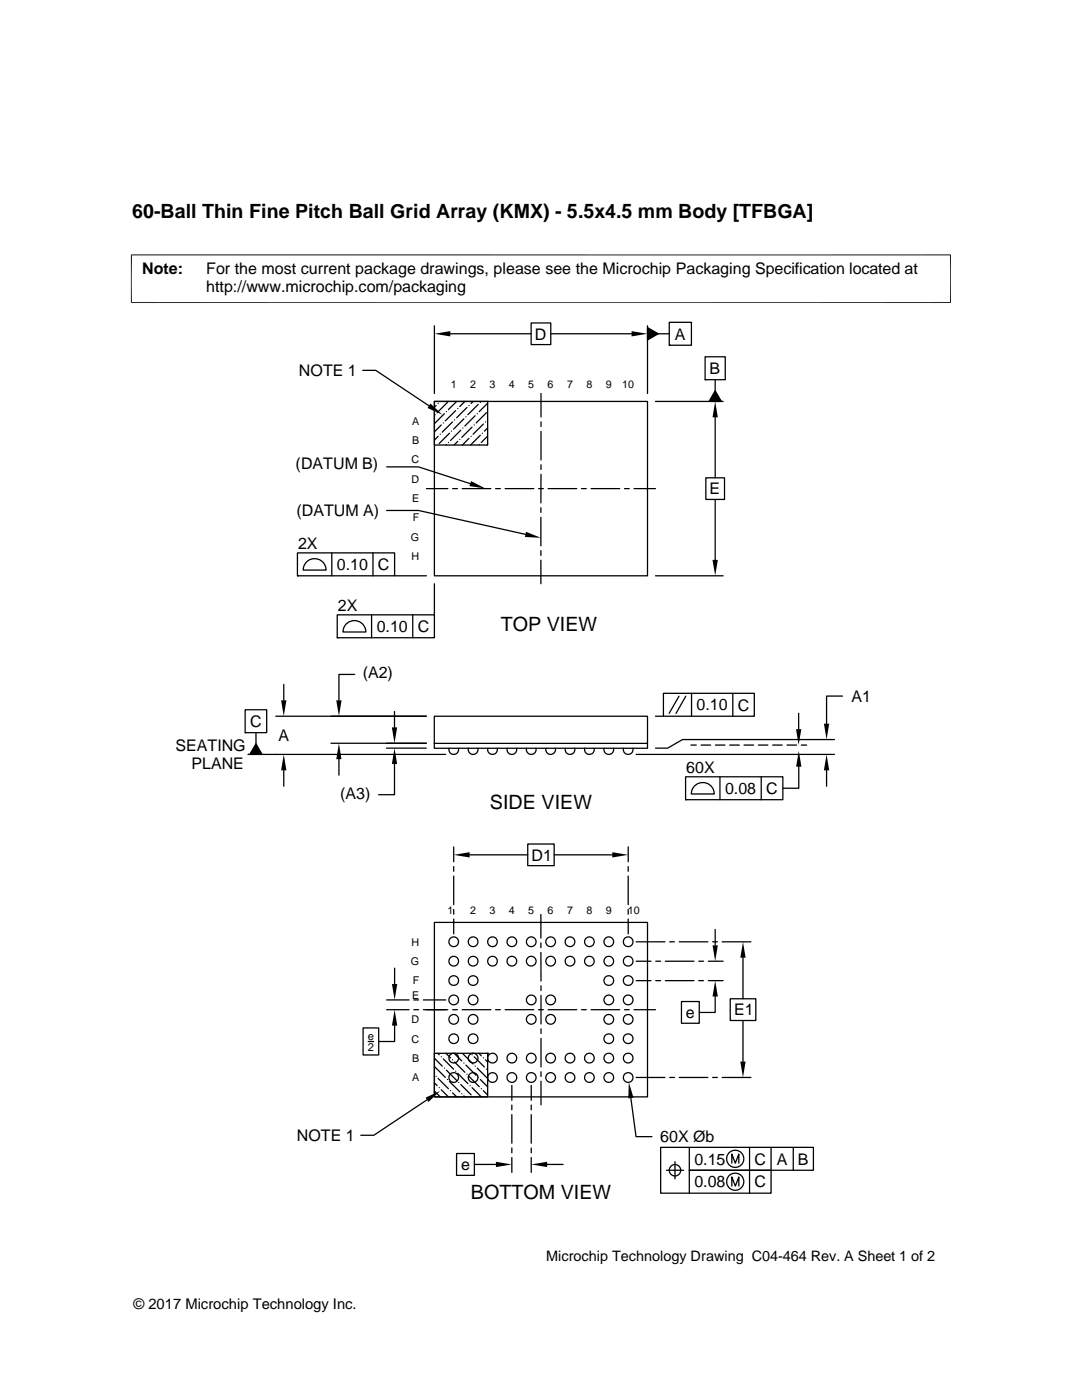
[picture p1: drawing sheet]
<svg xmlns="http://www.w3.org/2000/svg" width="216mm" height="279mm" viewBox="0 0 216 279" stroke-linecap="round" stroke-linejoin="round" font-family="sans-serif">
<g fill="none" stroke="#000" stroke-width=".25">
<path d="M72.4 73.9h2.6l10.6 7.1M86.7 65v13.5M89.9 66.6h16.1M106 64.5h3.9v4.3h-3.9zM107.9 78.5v4.7M109.9 66.6h16.1M129.2 65.4l2.1 1.2-2.1 1.2zM129.2 65v13.5M131.3 66.6h2.2M133.5 64.3h4.5v4.6h-4.5zM133.5 68.9h.1M140.7 71.2h4v4.6h-4z"/>
<path d="M140.7 75.8h.1M142.7 78l1.2 2.1h-2.4zM142.7 75.8v2.2M77.2 93.2h6.3l10.3 3.3M85.1 97.5h4.3M86.7 80.1h42.5v34.8h-42.5zM86.7 80.1h10.6v8.7h-10.6zM86.8 82.8h.1M87 80.9l-.3 .4M87.4 87.1l-.7 .7M87.4 80.5h.1M87.8 86.7h.1"/>
<path d="M88.1 84.8l-1.4 1.4M88.5 84.4h.1M88.7 82.6l-2 2M89.1 82.1h.1M89.1 88.7l-.1 .1M89.3 80.3l-2.1 2.1M89.5 88.3h.1M89.7 86.5l-2.1 2M90.1 86h.1M90.3 84.2l-2.1 2.1M90.3 97.5h1M90.7 83.8h.1"/>
<path d="M90.9 82l-2 2M91.1 80.1l-1.6 1.6M91.3 88.1l-.7 .7M91.3 81.5h.1M91.7 87.7h.1M91.9 85.9l-2 2M92.2 97.5h5.7M92.4 85.4h.1M92.6 83.6l-2.1 2M92.8 80.1l-1.1 1M93 83.2h.1M93.2 81.3l-2.1 2.1"/>
<path d="M93.6 80.9h.1M93.6 87.5l-1.3 1.3M94 87.1h.1M94.2 85.2l-2.1 2.1M94.4 80.1l-.4 .4M94.6 84.8h.1M94.8 83l-2 2M95.2 82.6h.1M95.4 80.7l-2 2.1M95.6 88.7h.1M95.8 80.3h.1M95.8 86.9l-1.9 1.9"/>
<path d="M96.2 86.5h.1M96.5 84.6l-2.1 2.1M96.9 84.2h.1M97.1 82.4l-2.1 2M97.3 83.8h.1M97.3 80.5l-1.7 1.6M97.3 88.7l-.1 .1M97.3 87l-1.3 1.3M97.3 80.1h.1M97.3 85.4l-.6 .6M98.9 97.5h.9M100.8 97.5h5.7"/>
<path d="M107.5 97.5h.9M107.9 84.2v.9M107.9 86.1v5.7M107.9 92.8v.9M107.9 94.7v5.7M109.4 97.5h5.7M116 97.5h1M117.9 97.5h5.8M124.6 97.5h1M126.5 97.5h4.3M130.8 80.1h13.5M140.8 95.4h3.8v4.3h-3.8z"/>
<path d="M142.7 83.3v12.1M142.7 99.7v12M59.4 110.3h19.3v4.6h-19.3zM59.4 114.9h.1M61.3 112.1a2.29 2.29 0 0 1 2.4-.4 2.29 2.29 0 0 1 1.4 2.1h-4.6l.3-1.2zM66.2 110.3v4.6M74.4 110.3v4.6M77.2 101.9h6.3l21.3 4.7M78.7 114.9h6.4M86.7 116.5v6.2M107.9 101.3v1M107.9 103.2v5.7"/>
<path d="M107.9 109.9v.9M107.9 111.8v4.7M130.8 114.9h13.5M56.6 136.6v3.2M67.3 122.7h19.4v4.6h-19.4zM67.3 127.3h.1M69.2 124.4a2.29 2.29 0 0 1 2.5-.4 2.29 2.29 0 0 1 1.3 2.1h-4.6l.4-1.1zM70.8 134.6h-3.2v5.2M74.1 122.7v4.6M82.4 122.7v4.6M132.4 138.4h18.1v4.5h-18.1zM135.5 138.9l-2 3.5"/>
<path d="M136.8 138.9l-1.9 3.5M138 138.4v4.5M146.2 138.4v4.5M168.1 138.9h-3.2v5.5M48.9 141.6h4.3v4.6h-4.3zM48.9 146.2h.1M49.5 150.6h39.4M51.1 146.2v2.2M51.1 148.4l1.2 2.2h-2.5zM55 142.9h30.1M56.6 153.7v3.2M66 148.3h19.1"/>
<path d="M67.6 151.5v3.2M77.1 149.3h8M78.7 152.5v6.1h-3.2M78.7 142v3.2M86.7 142.9h42.5v5.5h-42.5zM86.7 148.4v.9h42.5v-.9M89.6 149.3a.97 .97 0 0 0 .9 1.3 .97 .97 0 0 0 1-1.3M93.5 149.3a.97 .97 0 0 0 .9 1.3 .97 .97 0 0 0 .9-1.3M97.3 149.3a.97 .97 0 0 0 1 1.3 .97 .97 0 0 0 .9-1.3M101.2 149.3a.96 .96 0 0 0 .9 1.3 .96 .96 0 0 0 1-1.3M105.1 149.3a.97 .97 0 0 0 .9 1.3 .97 .97 0 0 0 .9-1.3M108.9 149.3a.97 .97 0 0 0 1 1.3 .97 .97 0 0 0 .9-1.3"/>
<path d="M112.8 149.3a.96 .96 0 0 0 .9 1.3 .96 .96 0 0 0 1-1.3M116.7 149.3a.97 .97 0 0 0 .9 1.3 .97 .97 0 0 0 .9-1.3M120.5 149.3a.97 .97 0 0 0 1 1.3 .97 .97 0 0 0 .9-1.3M124.4 149.3a.97 .97 0 0 0 .9 1.3 .97 .97 0 0 0 1-1.3M126.9 150.6h39.6M130.8 142.9h1.6M136.8 155h19.4v4.6h-19.4zM136.8 159.6h.1M137.9 148.7h1M138.7 156.7a2.29 2.29 0 0 1 2.5-.3 2.29 2.29 0 0 1 1.3 2.1h-4.6l.4-1.2zM139.9 148.7h1.9M142.7 148.7h2"/>
<path d="M143.7 155v4.6M145.6 148.7h1.9M148.5 148.7h1.9M151.3 148.7h1.9M151.9 155v4.6M154.2 148.7h1.9M157 148.7h1.9M159.4 142.3v3.2M159.4 153v4.3h-3.2M159.9 148.7h1.1M164.9 153.7v3.2M166.5 147.6h-30.3l-3 1.7h-2.4"/>
<path d="M90.5 169v3M90.5 172.9v1M90.5 174.8v5.8M93.7 170.6h11.6M105.3 168.4h5.3v4.4h-5.3zM110.6 170.6h11.6M125.3 169v3M125.3 172.9v1M125.3 174.8v5.8M77.2 199.6h4.4M78.7 193.2v3.2M82.6 199.6h.9"/>
<path d="M84.5 199.6h4.4M86.7 184.1h42.5v34.8h-42.5zM90.5 181.5v1M90.5 183.4v3M107.9 190.1v5.7M107.9 182.5v4.7M107.9 188.2v.9M107.9 196.7v1M107.9 198.6v5.8M125.3 181.5v1M125.3 183.4v3M126.9 188h5.8"/>
<path d="M126.9 191.8h3M126.9 195.7h3M130.9 191.8h.9M130.9 195.7h.9M132.8 191.8h5.7M132.8 195.7h5.7M133.6 188h1M135.5 188h5.7M136 199.9h3.5v4.3h-3.5zM139.4 191.8h1M139.4 195.7h1M141.3 191.8h3"/>
<path d="M141.3 195.7h3M142.2 188h1M142.7 198.9v3.2h-3.2M142.7 185.5v3.2M144.1 188h5.7M145.7 199.3h5.1v4.4h-5.1zM148.3 191.1v8.2M72.5 205.1h3.1v5.4h-3.1zM73.5 207.9h1M77.2 201.5h4.4M78.7 204.7v3.2h-3.1M82.6 201.5h.9"/>
<path d="M84.5 201.5h4.9M85.2 219.5l-10.6 7.1h-2.6M86.7 216.1l.5 .6M86.7 211.2l1.5 1.6M86.7 217.7l1.1 1.2M86.7 210.2h10.6v8.7h-10.6zM86.8 213l2.1 2M87 214.8h.1M87.3 210.2l.3 .3M87.4 215.2l2.1 2.1M87.6 217.1h.1M88.1 217.5l1.4 1.4"/>
<path d="M88.1 210.9h.1M88.5 211.3l2 2.1M88.7 213.2h.1M89 210.2l.9 .9M89.1 213.6l2 2M89.3 215.4h.1M89.7 215.8l2 2.1M89.9 217.7h.1M90.3 211.5h.1M90.3 218.1l.8 .8M90.3 201.5h1M90.6 210.2l1.5 1.5"/>
<path d="M90.7 211.9l2.1 2.1M90.9 213.8h.1M91.3 214.2l2.1 2.1M91.5 216h.1M91.9 216.5l2.1 2M92.1 218.3h.1M92.2 201.5h5.7M92.4 210.3l2 2M92.6 212.2h.1M92.6 218.7l.2 .2M93 212.6l2 2M93.2 214.4h.1"/>
<path d="M93.6 214.8l2 2.1M93.8 216.7h.1M94.2 210.5h.1M94.2 217.1l1.8 1.8M94.6 210.9l2.1 2.1M94.8 212.8h.1M95.2 213.2l2.1 2M95.4 215h.1M95.5 210.2l.5 .5M95.8 215.4l1.5 1.5M96 217.3h.1M96.5 217.7l.8 .8"/>
<path d="M96.5 211.1h.1M96.9 211.5l.4 .5M97.1 213.4h.1M97.2 210.2l.1 .1M97.3 210.2h.1M98.9 201.5h.9M100.8 201.5h5.7M102.1 216.6v3M106 216.6v3M107.5 201.5h.9M107.9 205.3v1M107.9 207.2v5.7"/>
<path d="M107.9 213.9v.9M107.9 215.8v4.7M109.4 201.5h5.7M116 201.5h1M117.9 201.5h5.8M124.6 201.5h1M125.9 219.1l1 7.7h3.2M126.5 201.5h4.3M126.9 215h5.8M133.6 215h1M135.5 215h5.7M142.2 215h1"/>
<path d="M144.1 215h5.7M148.3 203.7v8.2M91.1 230.2h3.6v4.4h-3.6zM94.7 232.4h4.3M102.1 220.5v1M102.1 222.4v5.8M102.1 229.1v1M102.1 231v3M106 220.5v1M106 222.4v5.8M106 229.1v1M106 231v3"/>
<path d="M109.2 232.4h3.2M133 233.6h3.4M134.7 231.8v3.5M137.5 229v4.6h16.4v4.5h-22.1v-9.1h30.5v4.6h-24.8v4.5M146 232.1v-1.8l.7 1.8 .7-1.8v1.8M146 236.7v-1.8l.7 1.8 .7-1.8v1.8M149.6 229v9.1M153.9 229v4.6M158.3 229v4.6"/>
<circle cx="90.5" cy="199.6" r=".97"/>
<circle cx="90.5" cy="191.8" r=".97"/>
<circle cx="90.5" cy="187.9" r=".97"/>
<circle cx="90.5" cy="195.7" r=".97"/>
<circle cx="94.4" cy="199.6" r=".97"/>
<circle cx="94.4" cy="191.8" r=".97"/>
<circle cx="94.4" cy="187.9" r=".97"/>
<circle cx="94.4" cy="195.7" r=".97"/>
<circle cx="98.3" cy="191.8" r=".97"/>
<circle cx="98.3" cy="187.9" r=".97"/>
<circle cx="102.1" cy="191.8" r=".97"/>
<circle cx="102.1" cy="187.9" r=".97"/>
<circle cx="106" cy="199.6" r=".97"/>
<circle cx="106" cy="191.8" r=".97"/>
<circle cx="106" cy="187.9" r=".97"/>
<circle cx="109.9" cy="199.6" r=".97"/>
<circle cx="109.9" cy="191.8" r=".97"/>
<circle cx="109.9" cy="187.9" r=".97"/>
<circle cx="113.7" cy="191.8" r=".97"/>
<circle cx="113.7" cy="187.9" r=".97"/>
<circle cx="117.6" cy="191.8" r=".97"/>
<circle cx="117.6" cy="187.9" r=".97"/>
<circle cx="121.5" cy="199.6" r=".97"/>
<circle cx="121.5" cy="191.8" r=".97"/>
<circle cx="121.5" cy="187.9" r=".97"/>
<circle cx="121.5" cy="195.7" r=".97"/>
<circle cx="125.3" cy="199.6" r=".97"/>
<circle cx="125.3" cy="191.8" r=".97"/>
<circle cx="125.3" cy="187.9" r=".97"/>
<circle cx="125.3" cy="195.7" r=".97"/>
<circle cx="90.5" cy="203.4" r=".97"/>
<circle cx="90.5" cy="215" r=".97"/>
<circle cx="90.5" cy="211.2" r=".97"/>
<circle cx="90.5" cy="207.3" r=".97"/>
<circle cx="94.4" cy="203.4" r=".97"/>
<circle cx="94.4" cy="215" r=".97"/>
<circle cx="94.4" cy="211.2" r=".97"/>
<circle cx="94.4" cy="207.3" r=".97"/>
<circle cx="98.3" cy="215" r=".97"/>
<circle cx="98.3" cy="211.2" r=".97"/>
<circle cx="102.1" cy="215" r=".97"/>
<circle cx="102.1" cy="211.2" r=".97"/>
<circle cx="106" cy="203.4" r=".97"/>
<circle cx="106" cy="215" r=".97"/>
<circle cx="106" cy="211.2" r=".97"/>
<circle cx="109.9" cy="203.4" r=".97"/>
<circle cx="109.9" cy="215" r=".97"/>
<circle cx="109.9" cy="211.2" r=".97"/>
<circle cx="113.7" cy="215" r=".97"/>
<circle cx="113.7" cy="211.2" r=".97"/>
<circle cx="117.6" cy="211.2" r=".97"/>
<circle cx="117.6" cy="215" r=".97"/>
<circle cx="121.5" cy="203.4" r=".97"/>
<circle cx="121.5" cy="215" r=".97"/>
<circle cx="121.5" cy="211.2" r=".97"/>
<circle cx="121.5" cy="207.3" r=".97"/>
<circle cx="125.3" cy="203.4" r=".97"/>
<circle cx="125.3" cy="215" r=".97"/>
<circle cx="125.3" cy="211.2" r=".97"/>
<circle cx="125.3" cy="207.3" r=".97"/>
<circle cx="134.7" cy="233.6" r="1.14"/>
<circle cx="146.7" cy="231.3" r="1.72"/>
<circle cx="146.7" cy="235.8" r="1.72"/>
</g>
<g fill="#000">
<path d="M86.7 66.6l3.2-.5v1zM126 66.1l3.2 .5-3.2 .5zM129.2 65.4l2.1 1.2-2.1 1.2zM85.9 80.5l2.3 2.2-2.9-1.3zM94 96l2.9 1.5-3.2-.5zM142.7 80.1l.5 3.2h-1zM142.7 78l1.2 2.1h-2.4zM105 106.1l2.9 1.2-3.2-.1zM142.2 111.7h1l-.5 3.2zM56.1 139.8h1l-.5 3.1zM67.1 139.8h1.1l-.6 3.1zM51.1 148.4l1.2 2.2h-2.5z"/>
<path d="M56.6 150.6l.5 3.1h-1zM67.6 148.3l.5 3.2h-1zM78.2 145.2h1l-.5 3.1zM78.7 149.3l.5 3.2h-1zM158.8 145.5h1.1l-.5 3.2zM159.4 149.8l.5 3.2h-1zM164.9 150.6l.6 3.1h-1.1zM164.4 144.4h1.1l-.6 3.2zM90.5 170.6l3.2-.5v1zM122.2 170.1l3.1 .5-3.1 .5zM78.2 196.4h1.1l-.6 3.2zM142.2 188.7h1l-.5 3.1z"/>
<path d="M142.7 195.7l.5 3.2h-1zM148.3 188l.5 3.1h-1.1zM78.7 201.5l.6 3.2h-1.1zM84.9 219.1l2.9-1.4-2.3 2.2zM125.5 216l.9 3.1-1 .1zM147.7 211.9h1.1l-.5 3.1zM99 231.9l3.1 .5-3.1 .5zM106 232.4l3.2-.5v1z"/>
</g>
<path d="M26.1 50.9h163.7M26.2 50.8v9.7M189.7 50.8v9.7M26.1 60.4h163.7" fill="none" stroke="#000" stroke-width=".2"/>
<g font-size="3.9">
<text x="26.4" y="43.5">60-Ball Thin Fine Pitch Ball Grid Array (KMX) - 5.5x4.5 mm Body [TFBGA]</text>
<text x="99.9" y="125.9">TOP VIEW</text>
<text x="97.8" y="161.5">SIDE VIEW</text>
<text x="93.9" y="239.4">BOTTOM VIEW</text>
</g>
<g font-size="3.2">
<text x="28.4" y="54.6">Note:</text>
<text x="41.1" y="54.6">For the most current package drawings, please see the Microchip Packaging Specification located at</text>
<text x="41.1" y="58.3">http://www.microchip.com/packaging</text>
<text x="106.7" y="67.8">D</text>
<text x="134.7" y="67.8">A</text>
<text x="59.6" y="75.1">NOTE 1</text>
<text x="141.6" y="74.6">B</text>
<text x="59" y="93.6">(DATUM B)</text>
<text x="141.6" y="98.7">E</text>
<text x="59.1" y="103">(DATUM A)</text>
<text x="59.5" y="109.6">2X</text>
<text x="67.2" y="113.7">0.10</text>
<text x="75.4" y="113.8">C</text>
<text x="67.4" y="121.9">2X</text>
<text x="75.2" y="126.1">0.10</text>
<text x="83.4" y="126.1">C</text>
<text x="72.4" y="135.4">(A2)</text>
<text x="139" y="141.8">0.10</text>
<text x="147.2" y="141.8">C</text>
<text x="169.9" y="140.1">A1</text>
<text x="35" y="149.9">SEATING</text>
<text x="49.9" y="145.1">C</text>
<text x="55.6" y="147.9">A</text>
<text x="38.2" y="153.5">PLANE</text>
<text x="136.9" y="154.3">60X</text>
<text x="67.9" y="159.4">(A3)</text>
<text x="144.7" y="158.4">0.08</text>
<text x="152.9" y="158.5">C</text>
<text x="106.1" y="171.7">D1</text>
<text x="136.9" y="203.2">e</text>
<text x="146.5" y="202.6">E1</text>
<text x="59.2" y="227.6">NOTE 1</text>
<text x="131.7" y="227.9">60X Øb</text>
<text x="92" y="233.5">e</text>
<text x="138.6" y="232.4">0.15</text>
<text x="150.5" y="232.4">C</text>
<text x="155" y="232.4">A</text>
<text x="159.2" y="232.4">B</text>
<text x="138.6" y="237">0.08</text>
<text x="150.5" y="237">C</text>
</g>
<g font-size="2.9">
<text x="109" y="251.7">Microchip Technology Drawing C04-464 Rev. A Sheet 1 of 2</text>
<text x="26.6" y="261.3">© 2017 Microchip Technology Inc.</text>
</g>
<g font-size="2.2">
<text x="73.4" y="207.6">e</text>
<text x="73.4" y="209.7">2</text>
</g>
<g font-size="2.1">
<text x="89.9" y="77.3">1</text>
<text x="93.8" y="77.3">2</text>
<text x="97.7" y="77.3">3</text>
<text x="101.5" y="77.3">4</text>
<text x="105.4" y="77.3">5</text>
<text x="109.3" y="77.3">6</text>
<text x="113.2" y="77.3">7</text>
<text x="117" y="77.3">8</text>
<text x="120.9" y="77.3">9</text>
<text x="124.2" y="77.3">10</text>
<text x="82.2" y="84.7">A</text>
<text x="82.2" y="88.6">B</text>
<text x="82.1" y="92.5">C</text>
<text x="82.1" y="96.3">D</text>
<text x="82.2" y="100.2">E</text>
<text x="82" y="107.9">G</text>
<text x="82.4" y="104.1">F</text>
<text x="82.1" y="111.8">H</text>
<text x="89.3" y="182.5">1</text>
<text x="93.8" y="182.5">2</text>
<text x="97.7" y="182.5">3</text>
<text x="101.5" y="182.5">4</text>
<text x="105.4" y="182.5">5</text>
<text x="109.3" y="182.5">6</text>
<text x="113.2" y="182.5">7</text>
<text x="117" y="182.5">8</text>
<text x="120.9" y="182.5">9</text>
<text x="125.3" y="182.5">10</text>
<text x="82.1" y="188.7">H</text>
<text x="82" y="192.6">G</text>
<text x="82.4" y="196.5">F</text>
<text x="82.2" y="199.3">E</text>
<text x="82.1" y="208.1">C</text>
<text x="82.1" y="204.2">D</text>
<text x="82.2" y="215.8">A</text>
<text x="82.2" y="211.9">B</text>
</g>
</svg>
